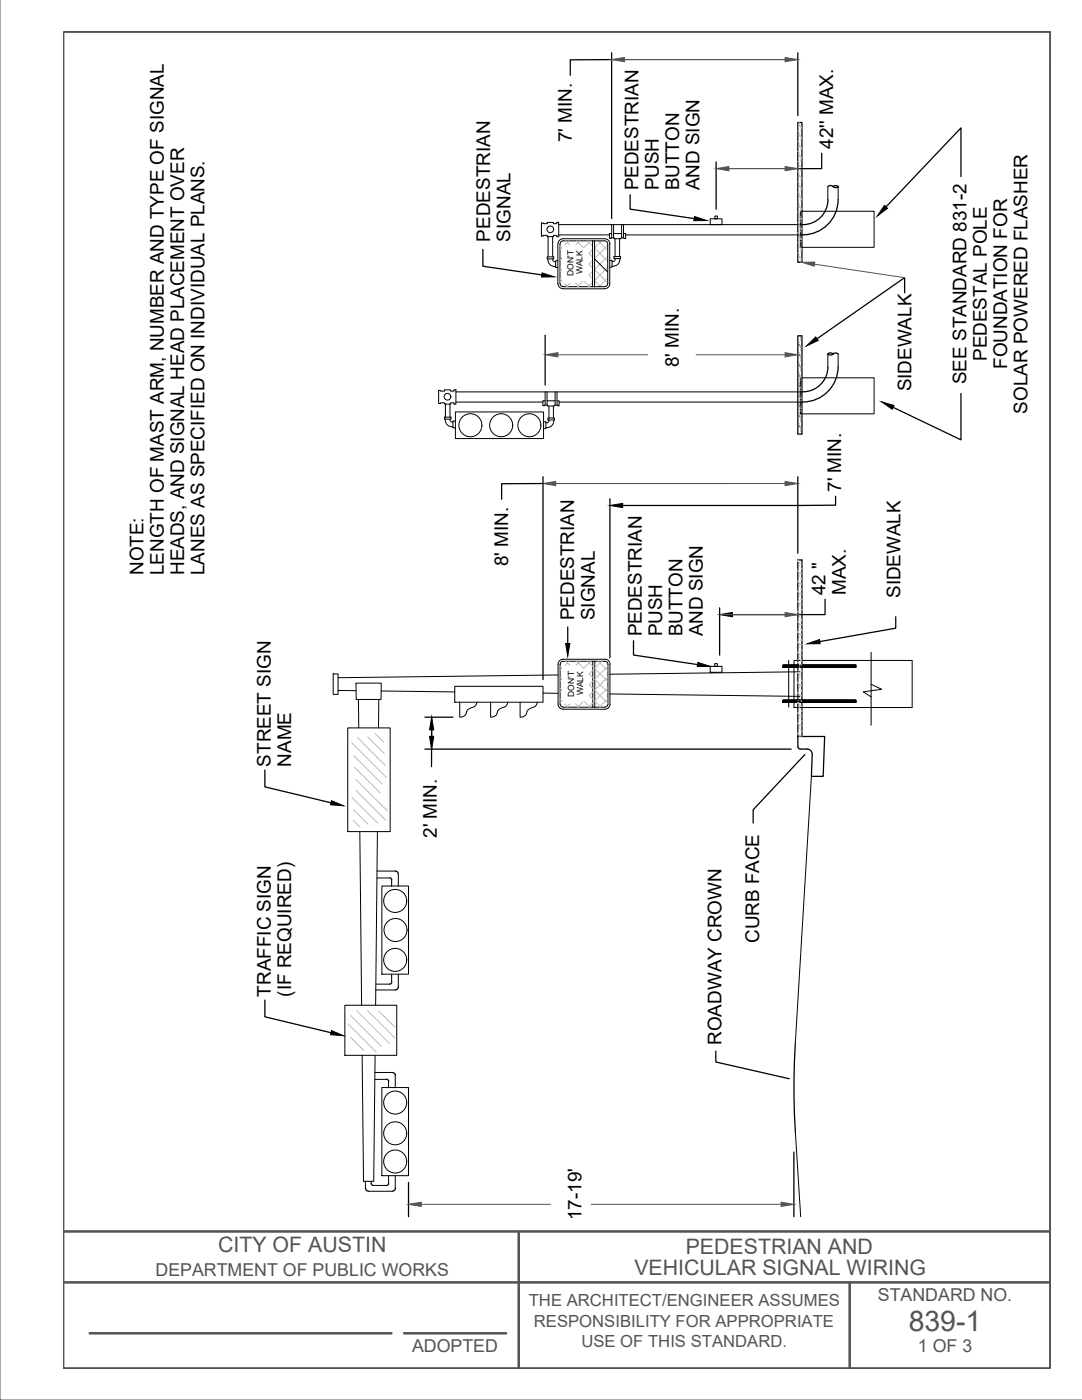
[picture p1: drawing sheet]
<svg xmlns="http://www.w3.org/2000/svg" width="216mm" height="279mm" viewBox="0 0 216 279" stroke-linecap="round" stroke-linejoin="round" font-family="sans-serif">
<!-- layer: G-ANNO-TTBL -->
<path d="M12.7 255.9h196.8M12.7 245.8h196.8M103.5 245.8v27.2M169.5 255.9v17.1M17.9 266.1h60.2M80.6 266.1h20.4" fill="none" stroke="#545454" stroke-width=".51"/>
<!-- layer: 1 -->
<g fill="#000" stroke="#000" stroke-width=".2">
<path d="M108.2 54.5l2.4 .7-2.6 .1zM138.6 43.2l2.4 .8h-2.5zM176.5 41l.6 .6-2.1 1.5zM160.9 69l1.9-1.8 .5 .7zM175.9 80.2l2.5 .7-.4 .8zM121.7 100.9l2.5-.4v.8zM112.9 128.4h.8l-.4 2.6zM139.3 132.2l2.4 .8h-2.6zM143.6 122.7l2.5-.5v.9zM161.1 128.5l2.4-.9 .2 .9zM66.1 159.8l2.4 1-2.5-.2zM86.1 143.1l.5 2.6-.9-.1z"/>
<path d="M85.7 147h.9l-.5 2.5zM66.1 205.7l2.4 1-2.5-.2z"/>
</g>
<g fill="none" stroke="#000" stroke-width=".25">
<path d="M122 11.9h-8.2v3.1M122 10.5v33.1M159.2 10.5v12.6M125.7 38.9v2.8l12.8 1.9M142.9 32.3v9.5M159.2 24.4h.8v27.9h-.8zM164 30.6v3.1h-4.8M165.2 39.8a5 5 0 0 1-5 5M166.2 37.2l-.5-.2-.5 .2M166.3 37.1h.7l.3 .1-.3 .2h-.5l-.3-.2zM167.2 39.8a7 7 0 0 1-7 7.1M191.7 35.2v-9.7l-14.9 15.8"/>
<path d="M96.4 49.8v3.3l11.7 1.8M180.5 58.4v-3l-17.5 12.2M108.8 66.9v9.9M159.2 67h.8v19.6h-.8zM165.2 73.2a5 5 0 0 1-5 5M165.3 70.5h.7l.2 .1-.2 .2h-.6l-.2-.2zM167.2 70.7l-.5-.3-.5 .3M167.2 73.2a7 7 0 0 1-7 7M191.7 78.5v9.3l-13.5-6.5M108.4 96.5h-8.3v3.1M108.4 95.1v40.5M121.7 99.5v31.8"/>
<path d="M159.2 95.1v15.3M166.7 99v1.8l-42.5 .1M164.6 119.6v3.1h-18.5M113.3 125.1v3.3M126.4 127.9v2.8l12.8 1.9M143.6 121.3v9.4M156.2 139.8h14.6v.4h-14.6zM156.2 132.7h14.6v.5h-14.6zM156.2 139.8v.4M156.3 132.7v.5M156.3 139.8v.4M156.4 132.7v.5"/>
<path d="M156.4 139.8v.4M156.5 132.7v.5M156.5 139.8v.4M156.6 132.7v.5M156.6 139.8v.4M156.7 132.7v.5M156.7 139.8v.4M156.8 132.7v.5M156.8 139.8v.4M156.9 132.7v.5M156.9 139.8v.4M157 132.7v.5"/>
<path d="M157 139.8v.4M157.1 132.7v.5M157.1 139.8v.4M157.2 132.7v.5M157.2 139.8v.4M157.3 132.7v.5M157.3 139.8v.4M157.4 132.7v.5M157.4 139.8v.4M157.5 132.7v.5M157.5 139.8v.4M157.6 132.7v.5"/>
<path d="M157.6 139.8v.4M157.7 132.7v.5M157.7 139.8v.4M157.8 132.7v.5M157.8 139.8v.4M157.9 132.7v.5M157.9 139.8v.4M158 132.7v.5M158 139.8v.4M158.1 132.7v.5M158.1 139.8v.4M158.2 132.7v.5"/>
<path d="M158.2 139.8v.4M158.3 132.7v.5M158.3 139.8v.4M158.4 139.8v.4M158.4 132.7v.5M158.5 132.7v.5M158.5 139.8v.4M158.6 132.7v.5M158.6 139.8v.4M158.7 132.7v.5M158.7 139.8v.4M158.8 132.7v.5"/>
<path d="M158.8 139.8v.4M158.9 132.7v.5M158.9 139.8v.4M159 132.7v.5M159 139.8v.4M159.1 132.7v.5M159.1 139.8v.4M159.2 132.7v.5M159.2 139.8v.4M159.3 132.7v.5M159.3 139.8v.4M159.4 132.7v.5"/>
<path d="M159.4 139.8v.4M159.5 132.7v.5M159.5 139.8v.4M159.6 132.7v.5M159.6 139.8v.4M159.7 132.7v.5M159.7 139.8v.4M159.8 139.8v.4M159.8 132.7v.5M159.9 132.7v.5M159.9 139.8v.4M160 132.7v.5"/>
<path d="M160 139.8v.4M160.1 132.7v.5M160.1 139.8v.4M160.2 132.7v.5M160.2 139.8v.4M160.3 132.7v.5M160.3 139.8v.4M160.4 132.7v.5M160.4 139.8v.4M160.5 132.7v.5M160.5 139.8v.4M160.6 132.7v.5"/>
<path d="M160.6 139.8v.4M160.7 132.7v.5M160.7 139.8v.4M160.8 132.7v.5M160.8 139.8v.4M160.9 132.7v.5M160.9 139.8v.4M161 132.7v.5M161 139.8v.4M161.1 132.7v.5M161.1 139.8v.4M161.2 139.8v.4"/>
<path d="M161.2 132.7v.5M161.3 132.7v.5M161.3 139.8v.4M161.4 132.7v.5M161.4 139.8v.4M161.5 132.7v.5M161.5 139.8v.4M161.6 132.7v.5M161.6 139.8v.4M161.7 132.7v.5M161.7 139.8v.4M161.8 132.7v.5"/>
<path d="M161.8 139.8v.4M161.9 132.7v.5M161.9 139.8v.4M162 132.7v.5M162 139.8v.4M162.1 132.7v.5M162.1 139.8v.4M162.2 132.7v.5M162.2 139.8v.4M162.3 132.7v.5M162.3 139.8v.4M162.4 132.7v.5"/>
<path d="M162.4 139.8v.4M162.5 132.7v.5M162.5 139.8v.4M162.6 139.8v.4M162.6 132.7v.5M162.7 132.7v.5M162.7 139.8v.4M162.8 132.7v.5M162.8 139.8v.4M162.9 132.7v.5M162.9 139.8v.4M163 132.7v.5"/>
<path d="M163 139.8v.4M163.1 132.7v.5M163.1 139.8v.4M163.2 132.7v.5M163.2 139.8v.4M163.3 132.7v.5M163.3 139.8v.4M163.4 132.7v.5M163.4 139.8v.4M163.5 132.7v.5M163.5 139.8v.4M163.6 132.7v.5"/>
<path d="M163.6 139.8v.4M163.7 132.7v.5M163.7 139.8v.4M163.8 132.7v.5M163.8 139.8v.4M163.9 132.7v.5M163.9 139.8v.4M164 139.8v.4M164 132.7v.5M164.1 132.7v.5M164.1 139.8v.4M164.2 132.7v.5"/>
<path d="M164.2 139.8v.4M164.3 132.7v.5M164.3 139.8v.4M164.4 132.7v.5M164.4 139.8v.4M164.5 132.7v.5M164.5 139.8v.4M164.6 132.7v.5M164.6 139.8v.4M164.7 132.7v.5M164.7 139.8v.4M164.8 132.7v.5"/>
<path d="M164.8 139.8v.4M164.9 132.7v.5M164.9 139.8v.4M165 132.7v.5M165 139.8v.4M165.1 132.7v.5M165.1 139.8v.4M165.2 132.7v.5M165.2 139.8v.4M165.3 132.7v.5M165.3 139.8v.4M165.4 139.8v.4"/>
<path d="M165.4 132.7v.5M165.5 132.7v.5M165.5 139.8v.4M165.6 132.7v.5M165.6 139.8v.4M165.7 132.7v.5M165.7 139.8v.4M165.8 132.7v.5M165.8 139.8v.4M165.9 132.7v.5M165.9 139.8v.4M166 132.7v.5"/>
<path d="M166 139.8v.4M166.1 132.7v.5M166.1 139.8v.4M166.2 132.7v.5M166.2 139.8v.4M166.3 132.7v.5M166.3 139.8v.4M166.4 132.7v.5M166.4 139.8v.4M166.5 132.7v.5M166.5 139.8v.4M166.6 132.7v.5"/>
<path d="M166.6 139.8v.4M166.7 132.7v.5M166.7 139.8v.4M166.8 139.8v.4M166.8 132.7v.5M166.9 132.7v.5M166.9 139.8v.4M167 132.7v.5M167 139.8v.4M167.1 132.7v.5M167.1 139.8v.4M167.2 132.7v.5"/>
<path d="M167.2 139.8v.4M167.3 132.7v.5M167.3 139.8v.4M167.4 132.7v.5M167.4 139.8v.4M167.5 132.7v.5M167.5 139.8v.4M167.6 132.7v.5M167.6 139.8v.4M167.7 132.7v.5M167.7 139.8v.4M167.8 132.7v.5"/>
<path d="M167.8 139.8v.4M167.9 132.7v.5M167.9 139.8v.4M168 132.7v.5M168 139.8v.4M168.1 132.7v.5M168.1 139.8v.4M168.2 132.7v.5M168.2 139.8v.4M168.3 132.7v.5M168.3 139.8v.4M168.4 132.7v.5"/>
<path d="M168.4 139.8v.4M168.5 132.7v.5M168.5 139.8v.4M168.6 132.7v.5M168.6 139.8v.4M168.7 132.7v.5M168.7 139.8v.4M168.8 132.7v.5M168.8 139.8v.4M168.9 132.7v.5M168.9 139.8v.4M169 132.7v.5"/>
<path d="M169 139.8v.4M169.1 132.7v.5M169.1 139.8v.4M169.2 132.7v.5M169.2 139.8v.4M169.3 132.7v.5M169.3 139.8v.4M169.4 132.7v.5M169.4 139.8v.4M169.5 132.7v.5M169.5 139.8v.4M169.6 132.7v.5"/>
<path d="M169.6 139.8v.4M169.7 132.7v.5M169.7 139.8v.4M169.8 132.7v.5M169.8 139.8v.4M169.9 132.7v.5M169.9 139.8v.4M170 132.7v.5M170 139.8v.4M170.1 132.7v.5M170.1 139.8v.4M170.2 132.7v.5"/>
<path d="M170.2 139.8v.4M170.3 132.7v.5M170.3 139.8v.4M170.4 132.7v.5M170.4 139.8v.4M170.5 132.7v.5M170.5 139.8v.4M170.6 132.7v.5M170.6 139.8v.4M170.7 132.7v.5M170.7 139.8v.4M170.8 132.7v.5"/>
<path d="M170.8 139.8v.4M178.7 123.1v2.3l-15.1 2.6M52.9 153.7v3.3l13.1 3.2M84.8 143.1h5.6M84.8 149.5h73.1M86.1 145.7v7.3M86.1 143.1v3.9M159.2 147v-35.2h.8v35.2M160.6 150.6l-10.3 11v2.7M77.8 175.2l.2 .1 .2 .3M78.9 173.8a.6 .6 0 0 1 .6 .6M52.9 199.6v3.3l13.1 3.2"/>
<path d="M78.2 196l-.2 .3-.2 .1M79.5 196.9a.6 .6 0 0 1-.6 .6M77.1 215.4h.3l.2 .4M78.3 214a.6 .6 0 0 1 .6 .6M142.8 209.8v2.1l14.7 3.4M158.7 208.4a141.3 141.3 0 0 0 0 17.5M72.9 237.1a.6 .6 0 0 0 .6 .6M74.1 236.2v.2l.4 .2M77.6 236.2l-.2 .3-.3 .1M78.9 237.1a.6 .6 0 0 1-.6 .6M81.5 236v6.8M158.4 229.9v12.9"/>
</g>
<!-- layer: 0 -->
<g fill="none" stroke="#000" stroke-width=".2">
<path d="M165.2 37.3v2.6M167.2 37.3v2.5M108 44.5h.4v.1h.8v-.2h1.2v.2h.7v-.2h.4v2.8h-.4v-.2h-.7v.2h-1.2v-.2h-.8v.1h-.4zM109.2 51.3h1.3v.4h-1.3zM109.3 51.6a1.37 1.37 0 0 0 1.6 1.6M109.4 47.2v4.1M110.3 47.2v4.1M110.3 51.7l.1 .4 .5 .1M111.3 48.7v7.9M111.3 56.6a1.06 1.06 0 0 0 1.1 1h8.3a1.03 1.03 0 0 0 1-1M111.3 48.7a1.03 1.03 0 0 1 1.1-1.1h8.3a1.03 1.03 0 0 1 1 1.1v7.9M111.4 52h-.5v1.4h.5"/>
<path d="M111.5 44.8h48.7M111.5 46.9h10.1M111.7 56.6l.1-7.9a.6 .6 0 0 1 .6-.6h8.3a.6 .6 0 0 1 .6 .6v7.9M111.8 56.6a.6 .6 0 0 0 .6 .6M112.4 57.2h8.2M118.2 48v9.3M118.6 51.7l2.7 2.6M118.6 48v9.3M121.3 56.6a.6 .6 0 0 1-.6 .6M121.6 52h.5v1.3h-.5M122 46.6h-.4v1l.9-.1v.1h1.4v-.1l.9 .1v-1h-.4M122 44.8v2.7"/>
<path d="M122.4 44.8v2.7M122.4 46.6h1.6M122.5 51.2h1.3v.4h-1.3zM122.7 47.6v3.6M122.8 51.6l-.2 .5-.5 .1M123.6 47.6v3.6M123.7 51.6a1.37 1.37 0 0 1-1.6 1.5M124 44.8v2.7M124.4 44.8v2.7M124.8 46.9h35.4M141.7 43.7h2.4v1.1h-2.4zM142.6 43.1h.6v.6h-.6z"/>
<path d="M159.7 42.2h14.7v7.2h-14.7zM87.5 77.9l1.2 .2v-.3h1.2v.3h.7v-.3h.4v2.9h-.4v-.3h-.7v.2h-1.2v-.2l-1.2 .1zM91 78.2h69.2M108.8 80h-.5v1l.9-.2v.2h1.4v-.1l1 .1v-1h-.5M108.8 78.2v2.6M109.2 78.2v2.6M109.2 80h1.6M110.8 78.2v2.6M111.1 78.2v2.6M159.7 75.4h14.7v7.2h-14.7zM165.2 70.7v2.5M167.2 70.7v2.5"/>
<path d="M88.7 83.2h1.3v.5h-1.3zM88.8 83.6a1.37 1.37 0 0 0 1.6 1.6M88.9 80.6v2.6M89.8 80.6v2.6M89.8 83.6l.1 .5 .5 .1M90.9 82.2h17.6v5.3h-17.6zM90.9 84h-.5v1.4h.5M91 80.2h17.3M108.5 84.2h.4v1.3h-.4M109.3 83.4h1.3v.4h-1.3zM109.5 81v2.4M109.5 83.8l-.1 .5-.5 .1"/>
<path d="M110.4 81v2.4M110.5 83.8a1.37 1.37 0 0 1-1.6 1.5M111.6 80.2h48.6M66.5 134.5h1v4.1h-1zM67.4 137.8h3.7M71 136.3h5.1l-.1 3.3h-4.9zM71.5 139.6l.1 5.7M75.6 139.6l-.1 5.7M76.1 137.9l14.6 .2M90.7 137h17.7v3.1h-17.7zM108.4 138.3l3 .1M111.4 134.7l-44 .6"/>
<path d="M111.8 132.6v7.9M112.4 131.6h8.3M112.4 131.6a1.03 1.03 0 0 0-1 1v7.9a1.03 1.03 0 0 0 1 1h8.3M118.3 131.9v9.3M118.7 131.9v9.3M120.7 132h-8.3a.6 .6 0 0 0-.6 .6M120.7 131.6a1 1 0 0 1 1 1v7.9a1.03 1.03 0 0 1-1 1M120.7 132a.6 .6 0 0 1 .6 .6v7.9a.6 .6 0 0 1-.6 .6M121.7 138.5l37.9 .5M141.7 133h2.4v1.2h-2.4zM142.6 132.4h.6v.6h-.6zM157.4 131.8v9.3"/>
<path d="M158.4 131.8h23.6v9.4h-23.6zM159.6 134.1l-37.9 .5M173.8 136.6l2.1 1-3.6 .5 1.6 1M173.8 130.2v14.5M69.4 145.3h8.5v20.7h-8.5zM91.7 140.1v3h.5l.6-.3 .5-1.1 1.4-.7 .5-.9M97.9 140.1v3h.5l.5-.3 .5-1.1 1.5-.7 .4-.9M103.8 140.1v3h.6l.5-.4 .4-.9 .5-.4 1-.5 .4-.8M111.8 140.5a.6 .6 0 0 0 .6 .6h8.3M161.9 154.9l-3.2 53.5M71.8 166l.4 34.6M75.2 175.2h2.5"/>
<path d="M75.2 173.8h3.7M75.3 166l-.3 34.6M76.2 176.8h5.3v17.6h-5.3zM78.1 175.6v1.3M79.5 174.5v2.3M75 197.6h3.9M75 196.4h2.7M78.1 194.5v1.5M79.5 194.5v2.5M68.8 200.6h10.4v10h-10.4zM72.3 210.6l.2 25.2h2.1l.2-25.2M74.8 215.4h2.3"/>
<path d="M74.8 214h3.5M76.2 217h5.3v17.6h-5.3zM77.5 215.8v1.3M78.9 214.7v2.4M72.9 235.8v1.3M73.5 237.7h4.8M74.1 235.8v.4M74.5 236.6h2.6M77.5 234.6v1.6M78.9 234.6v2.5M158.7 225.9l1.1 16.9"/>
<circle cx="109.8" cy="45.8" r=".67"/>
<circle cx="89.3" cy="79.2" r=".67"/>
<circle cx="93.9" cy="84.9" r="2.3"/>
<circle cx="100" cy="84.9" r="2.3"/>
<circle cx="105.6" cy="84.9" r="2.3"/>
<circle cx="78.9" cy="179.8" r="2.3"/>
<circle cx="78.9" cy="191.6" r="2.3"/>
<circle cx="78.9" cy="185.6" r="2.3"/>
<circle cx="78.9" cy="231.8" r="2.3"/>
<circle cx="78.9" cy="226.2" r="2.3"/>
<circle cx="78.9" cy="220" r="2.3"/>
</g>
<g fill="none" stroke="#bababa" stroke-width=".2">
<path d="M111.7 53.4l.4 .4M111.7 55.6l.4 .3M111.7 49.1l.4 .3M112.1 56l-.4 .3M112.1 53.8l-.4 .4M112.1 51.7l-.4 .3M112.1 49.5l-.4 .3M112.6 56.5l.7 .7M112.9 48.1l.7 .7M113.5 48.1l-.8 .7M113.7 56.5l-.7 .7M114.8 56.5l.7 .7"/>
<path d="M115 48.1l1.4 1.3M115.7 48.1l-.8 .7M116.3 56.1l-1.1 1.1M116.6 56.1l1.1 1.1M117.2 48.1l1 1M117.5 54.9l.7 .7M117.5 50.6l.7 .7M117.9 48.1l-1.4 1.3M118.2 54.2l-.7 .7M118.2 49.8l-.7 .7M118.2 52l-.7 .7 .7 .7M118.2 56.4l-.8 .8"/>
<path d="M118.6 53.8l2.7 2.7M118.6 56l1.2 1.2M118.6 49.5l2.7 2.6M119.4 48.1l1.9 1.9M120 48.1l-1.4 1.3M121.3 53.3l-2.7 2.6M121.3 55.5l-1.8 1.7M121.3 51.2l-2.7 2.6M121.3 49l-2.7 2.6M111.8 135.2l.3 .3M111.8 137.4l.3 .3M111.8 139.5l.3 .4"/>
<path d="M111.8 133l.3 .4M112.1 139.9l-.3 .4M112.1 137.8l-.3 .3M112.1 135.6l-.3 .3M112.1 133.4l-.3 .4M112.9 132l.8 .8M113.6 132l-.8 .8M115.1 132l1.3 1.4M115.7 132l-.7 .8M117.2 132l1.1 1M117.6 136.7l.7 .7M117.9 132l-1.4 1.4"/>
<path d="M118.3 138.1l-.7 .7 .7 .7M118.3 133.8l-.7 .7 .7 .7M118.3 135.9l-.7 .7M118.7 139.9l1.2 1.2M118.7 135.6l2.6 2.6M118.7 137.8l2.6 2.6M118.7 133.4l2.6 2.6M119.4 132l1.9 1.9M120.1 132l-1.4 1.4M121.3 132.9l-2.6 2.6M121.3 135.1l-2.6 2.6M121.3 137.2l-2.6 2.7"/>
<path d="M121.3 139.4l-1.7 1.7M70.2 148.3l6.9 6.9M70.2 159.1l5.2 5.2M70.6 150.8l5.6 5.7M70.7 153.1l5.2 5.2M71 155.5l6.3 6.3M71.1 157.8l5.8 5.9M71.3 147.2l5.5 5.5M73.4 147.1l3.3 3.3M74.8 146.4l1.8 1.7M112.7 140.5l.7 .6M113.7 140.5l-.6 .6"/>
<path d="M114.9 140.5l.6 .6M116.3 140.1l-1.1 1M116.6 140.1l1.1 1M118.3 140.3l-.9 .8M70.5 163.7l1.3 1.3M70.5 161.6l2.9 2.9M69.5 204.4l5.6 5.6M70 202.7l6.1 6.1M70 207.1l2.6 2.6M71.2 201.7l6.5 6.5M73.3 201.7l5.5 5.4M75.6 201.8l3.2 3.2"/>
</g>
<path d="M111.7 51.3l.4 .3" fill="none" stroke="#767676" stroke-width=".2"/>
<!-- layer: 2 -->
<path d="M159.2 149l.1 .3 .4 .2h1.3a1.07 1.07 0 0 1 1.1 1.1l-.2 4.3h2.4l.2-7.9h-5.3v2" fill="none" stroke="#000" stroke-width=".25"/>
<!-- layer: 1 -->
<g fill="none" stroke="#bababa" stroke-width=".25">
<path d="M159.2 38.3h.1M159.2 36.3h.1M159.2 34.3h.1M159.2 32.2v.1M159.2 30.2h.1M159.2 28.2h.1M159.2 26.2h.1M159.3 39.6h.1M159.3 37.6h.1M159.3 35.6h.1M159.3 33.5l.1 .1M159.3 31.5h.1"/>
<path d="M159.3 29.5h.1M159.3 27.5h.1M159.3 25.5h.1M159.4 39.2l.2-.1v.2zM159.4 37.1h.2v.2zM159.4 35.1l.2-.1v.2zM159.4 33.1l.2-.1v.2zM159.4 31.1l.2-.1v.2zM159.4 29h.2v.2zM159.4 27l.2-.1v.2zM159.4 25l.2-.1v.2zM159.4 38.7h.1"/>
<path d="M159.4 36.6l.1 .1M159.4 34.6h.1M159.4 32.6h.1M159.4 30.6h.1M159.4 28.6h.1M159.4 26.5h.1M159.4 24.5h.1M159.8 38.1h.1M159.8 36.1h.1M159.8 34.1h.1M159.8 32h.1M159.8 30h.1"/>
<path d="M159.8 28h.1M159.8 26h.1M159.9 39.5v.2zM159.9 37.5v.2zM159.9 35.5v.1zM159.9 33.5v.1zM159.9 31.4v.2zM159.9 29.4v.1zM159.9 27.4v.1zM159.9 25.4v.1zM159.2 50.5h.1M159.2 48.4v.1"/>
<path d="M159.2 46.4h.1M159.2 44.4h.1M159.2 42.4h.1M159.3 51.8h.1M159.3 49.7l.1 .1M159.3 47.7l.1 .1M159.3 45.7h.1M159.3 43.7h.1M159.3 41.7h.1M159.4 51.3l.2-.1v.2zM159.4 47.3l.2-.1v.2zM159.4 45.3l.2-.2v.3z"/>
<path d="M159.4 43.2l.2-.1v.2zM159.4 41.2l.2-.1v.2zM159.4 50.8h.1M159.4 48.8h.1M159.4 46.8h.1M159.4 44.7l.1 .1M159.4 42.7h.1M159.4 40.7h.1M159.6 49.4v-.2l-.2 .1 .2 .1M159.8 52.3h.1M159.8 50.2v.1M159.8 46.2h.1"/>
<path d="M159.8 44.2h.1M159.8 40.1v.1M159.9 51.7v.1zM159.9 49.7v.1zM159.9 47.6v.2zM159.9 45.6v.2zM159.9 43.6v.1zM159.9 41.6v.1zM159.2 118l.1-.1v.3l-.1-.1M159.2 116l.1-.1v.2h-.1M159.2 113.9h.1v.2l-.1-.1M159.2 111.9h.1v.2l-.1-.1"/>
<path d="M159.5 119h.1M159.5 117h.1M159.5 114.9v.1M159.5 112.9h.1M159.6 118.4v.1zM159.6 116.4v.1zM159.6 114.3v.2zM159.6 112.3v.2zM159.9 119.5v.2zM159.9 117.5v.2zM159.9 115.5v.2zM159.9 113.5v.1z"/>
<path d="M159.9 118.6h.1M159.9 116.5h.1M159.9 112.5h.1M160 114.5h-.1M159.2 138.2h.1v.2l-.1-.1M159.2 136.2h.1v.2M159.2 134.2l.1-.1v.2h-.1M159.2 132.2l.1-.1v.2l-.1-.1M159.2 130.1h.1v.2l-.1-.1M159.2 128.1h.1v.2l-.1-.1M159.2 126.1l.1-.1v.2h-.1M159.2 124.1l.1-.1v.2"/>
<path d="M159.2 122h.1v.2l-.1-.1M159.2 120h.1v.2l-.1-.1M159.2 136.3l.1 .1M159.2 131.7h.1M159.5 135.2h.1M159.5 139.2v.1M159.5 137.2h.1M159.5 133.2h.1M159.5 131.1h.1M159.5 129.1h.1M159.5 127.1h.1M159.5 125.1h.1"/>
<path d="M159.5 123v.1M159.5 121h.1M159.6 138.6v.2zM159.6 136.6v.2zM159.6 134.6v.1zM159.6 132.6v.1zM159.6 130.5v.2zM159.6 128.5v.2zM159.6 126.5v.1zM159.6 124.5v.1zM159.6 122.4v.2zM159.6 120.4v.2z"/>
<path d="M159.9 137.8v.1zM159.9 135.8v.1zM159.9 133.7v.2zM159.9 131.7v.1zM159.9 129.7v.1zM159.9 127.7v.1zM159.9 125.6v.2zM159.9 123.6v.1zM159.9 121.6v.1zM159.9 138.8h.1M159.9 132.7h.1M159.9 130.7h.1"/>
<path d="M159.9 128.7h.1M159.9 126.6h.1M159.9 124.6h.1M159.9 122.6h.1M159.9 120.6h.1M160 136.8h-.1M159.2 146.3h.1v.2l-.1-.1M159.2 144.3h.1v.2l-.1-.1M159.2 142.3l.1-.1v.2M159.2 140.3l.1-.1v.2l-.1-.1M159.2 142.4l.1 .1M159.5 141.3h.1"/>
<path d="M159.5 145.3h.1M159.5 143.3h.1M159.6 146.7v.2zM159.6 144.7v.1zM159.6 142.7v.1zM159.6 140.7v.1zM159.9 145.9v.1zM159.9 143.8v.2zM159.9 141.8v.2zM159.9 146.9h.1M159.9 144.9h.1M159.9 140.8h.1"/>
<path d="M160 142.8l-.1 .1"/>
</g>
<g fill="none" stroke="#808080" stroke-width=".25">
<path d="M159.2 40.3h.1M159.8 48.2h.1M159.8 42.2h.1M159.3 79.4v.1M159.3 77.4h.1M159.3 75.4h.1M159.3 73.4h.1M159.3 71.3v.1M159.3 69.3h.1M159.3 67.3h.1M159.3 79l.3-.1v.2zM159.3 77l.3-.1v.2z"/>
<path d="M159.3 74.9l.3-.1v.3zM159.3 72.9l.3-.1v.2zM159.3 68.9l.3-.1v.2zM159.4 78.5h.1M159.4 76.5h.1M159.4 74.4h.1M159.4 72.4h.1M159.4 70.4h.1M159.4 68.3v.1M159.6 71v-.2l-.3 .1 .3 .1M159.7 69.8h.1M159.8 79.9l-.1 .1"/>
<path d="M159.8 77.9h-.1M159.8 75.9h-.1M159.8 73.9h-.1M159.8 71.8l-.1 .1M159.8 67.8h-.1M159.8 79.4l.1 .1zM159.8 77.3l.1 .2zM159.8 75.3l.1 .1zM159.8 73.3l.1 .1zM159.8 71.2l.1 .2zM159.8 69.2l.1 .2zM159.8 67.2l.1 .1z"/>
<path d="M159.3 85.5h.1M159.3 83.5h.1M159.3 81.5h.1M159.3 85h.3v.2zM159.3 83l.3-.1v.3zM159.3 81l.3-.1v.2zM159.4 86.6h.1M159.4 84.6h.1M159.4 82.5v.1M159.4 80.5h.1M159.8 86h-.1M159.8 84h-.1"/>
<path d="M159.8 82h-.1M159.8 85.4l.1 .2zM159.8 83.4l.1 .1zM159.8 81.4l.1 .1zM159.2 119.5v.1M159.2 117.5h.1M159.2 115.5h.1M159.2 113.5h.1M159.2 139.8h.1M159.2 137.8h.1M159.2 135.8h.1M159.2 133.7h.1"/>
<path d="M159.2 129.7h.1M159.2 127.7h.1M159.2 125.6h.1M159.2 124.1l.1 .1M159.2 123.6h.1M159.2 121.6h.1M159.9 139.8v.2zM159.9 134.7h.1M159.2 145.9h.1M159.2 143.8v.1M159.2 141.8h.1"/>
</g>
<!-- layer: 0 -->
<g fill="#545454" stroke="#545454" stroke-width=".2">
<path d="M122 11.9l2.6-.4v.8z"/>
<path d="M156.7 11.5l2.5 .4-2.5 .4z"/>
<path d="M156.7 33.2l2.5 .5-2.5 .4z"/>
<path d="M142.9 33.7l2.5-.5v.9z"/>
<path d="M160 52.3h2.6l-.1 .8z"/>
<path d="M156.7 70.4l2.5 .4-2.5 .4z"/>
<path d="M108.8 70.8l2.5-.4v.8z"/>
<path d="M108.4 96.5l2.5-.4v.8z"/>
<path d="M156.7 96.1l2.5 .4-2.5 .4z"/>
<path d="M156.7 122.2l2.5 .5-2.5 .4z"/>
<path d="M81.5 240.3l2.6-.4v.9z"/>
<path d="M155.9 239.9l2.5 .4-2.5 .5z"/>
</g>
<g fill="none" stroke="#545454" stroke-width=".2">
<path d="M0 0v279.4h215.9M12.7 6.4v266.7h196.8v-266.7v266.7h-196.8v-266.7h196.8zM12.7 6.4h196.8v266.7h-196.8zM122 11.9h37.2M209.5 13.3v259.8h-196.8M142.9 33.7h16.3M162.5 52.7l18 2.7M111.3 70.8h17.9M138.9 70.8h17.8M108.4 96.5h48.3M143.6 122.7h13.1M84.1 240.3h25.7"/>
<path d="M118 240.3h37.9"/>
</g>
<text font-size="5.7" fill="#545454" x="181.3" y="265.6">839-1</text>
<g font-size="4.3" fill="#545454">
<text x="43.5" y="249.8">CITY OF AUSTIN</text>
<text x="136.8" y="250.2">PEDESTRIAN AND</text>
<text x="126.6" y="254.5">VEHICULAR SIGNAL WIRING</text>
</g>
<g font-size="3.8">
<text x="114.1" y="28.4" transform="rotate(-90 114.1 28.4)">7' MIN.</text>
<text x="166.2" y="29.7" transform="rotate(-90 166.2 29.7)">42'' MAX.</text>
<text x="127.4" y="38" transform="rotate(-90 127.4 38)">PEDESTRIAN</text>
<text x="131.4" y="38" transform="rotate(-90 131.4 38)">PUSH</text>
<text x="135.5" y="38" transform="rotate(-90 135.5 38)">BUTTON</text>
<text x="139.6" y="38" transform="rotate(-90 139.6 38)">AND SIGN</text>
<text x="97.8" y="48.2" transform="rotate(-90 97.8 48.2)">PEDESTRIAN</text>
<text x="101.8" y="48.2" transform="rotate(-90 101.8 48.2)">SIGNAL</text>
<text x="135.4" y="73.3" transform="rotate(-90 135.4 73.3)">8' MIN.</text>
<text x="192.8" y="76.7" transform="rotate(-90 192.8 76.7)">SEE STANDARD 831-2</text>
<text x="196.9" y="72.1" transform="rotate(-90 196.9 72.1)">PEDESTAL POLE</text>
<text x="200.9" y="73.6" transform="rotate(-90 200.9 73.6)">FOUNDATION FOR</text>
<text x="181.9" y="78.1" transform="rotate(-90 181.9 78.1)">SIDEWALK</text>
<text x="205" y="82.5" transform="rotate(-90 205 82.5)">SOLAR POWERED FLASHER</text>
<text x="167.9" y="98.2" transform="rotate(-90 167.9 98.2)">7' MIN.</text>
<text x="101.4" y="113" transform="rotate(-90 101.4 113)">8' MIN.</text>
<text x="28.6" y="114.8" transform="rotate(-90 28.6 114.8)">NOTE:</text>
<text x="32.7" y="114.8" transform="rotate(-90 32.7 114.8)">LENGTH OF MAST ARM, NUMBER AND TYPE OF SIGNAL</text>
<text x="36.7" y="114.8" transform="rotate(-90 36.7 114.8)">HEADS, AND SIGNAL HEAD PLACEMENT OVER</text>
<text x="40.8" y="114.8" transform="rotate(-90 40.8 114.8)">LANES AS SPECIFIED ON INDIVIDUAL PLANS.</text>
<text x="164.7" y="118.8" transform="rotate(-90 164.7 118.8)">42 &quot;</text>
<text x="168.8" y="118.8" transform="rotate(-90 168.8 118.8)">MAX.</text>
<text x="179.7" y="119.4" transform="rotate(-90 179.7 119.4)">SIDEWALK</text>
<text x="114.6" y="123.8" transform="rotate(-90 114.6 123.8)">PEDESTRIAN</text>
<text x="118.7" y="123.8" transform="rotate(-90 118.7 123.8)">SIGNAL</text>
<text x="128.1" y="127" transform="rotate(-90 128.1 127)">PEDESTRIAN</text>
<text x="132.1" y="127" transform="rotate(-90 132.1 127)">PUSH</text>
<text x="136.2" y="127" transform="rotate(-90 136.2 127)">BUTTON</text>
<text x="140.2" y="127" transform="rotate(-90 140.2 127)">AND SIGN</text>
<text x="54" y="153" transform="rotate(-90 54 153)">STREET SIGN</text>
<text x="58.1" y="153" transform="rotate(-90 58.1 153)">NAME</text>
<text x="87.2" y="167.2" transform="rotate(-90 87.2 167.2)">2' MIN.</text>
<text x="151.5" y="188.2" transform="rotate(-90 151.5 188.2)">CURB FACE</text>
<text x="54" y="198.9" transform="rotate(-90 54 198.9)">TRAFFIC SIGN</text>
<text x="58.1" y="198.9" transform="rotate(-90 58.1 198.9)">(IF REQUIRED)</text>
<text x="144" y="208.5" transform="rotate(-90 144 208.5)">ROADWAY CROWN</text>
<text x="116" y="243.5" transform="rotate(-90 116 243.5)">17-19'</text>
</g>
<g font-size="3.5" fill="#545454">
<text x="31" y="254.7">DEPARTMENT OF PUBLIC WORKS</text>
<text x="175.2" y="259.7">STANDARD NO.</text>
<text x="82.2" y="269.9">ADOPTED</text>
<text x="183.2" y="269.9">1 OF 3</text>
</g>
<g font-size="3.3" fill="#545454">
<text x="105.5" y="260.7">THE ARCHITECT/ENGINEER ASSUMES</text>
<text x="106.5" y="264.7">RESPONSIBILITY FOR APPROPRIATE</text>
<text x="116" y="268.7">USE OF THIS STANDARD.</text>
</g>
<g font-size="1.7">
<text x="114.4" y="55.1" transform="rotate(-90 114.4 55.1)">DON'T</text>
<text x="116.2" y="54.7" transform="rotate(-90 116.2 54.7)">WALK</text>
<text x="114.6" y="139" transform="rotate(-90 114.6 139)">DON'T</text>
<text x="116.3" y="138.7" transform="rotate(-90 116.3 138.7)">WALK</text>
</g>
</svg>
